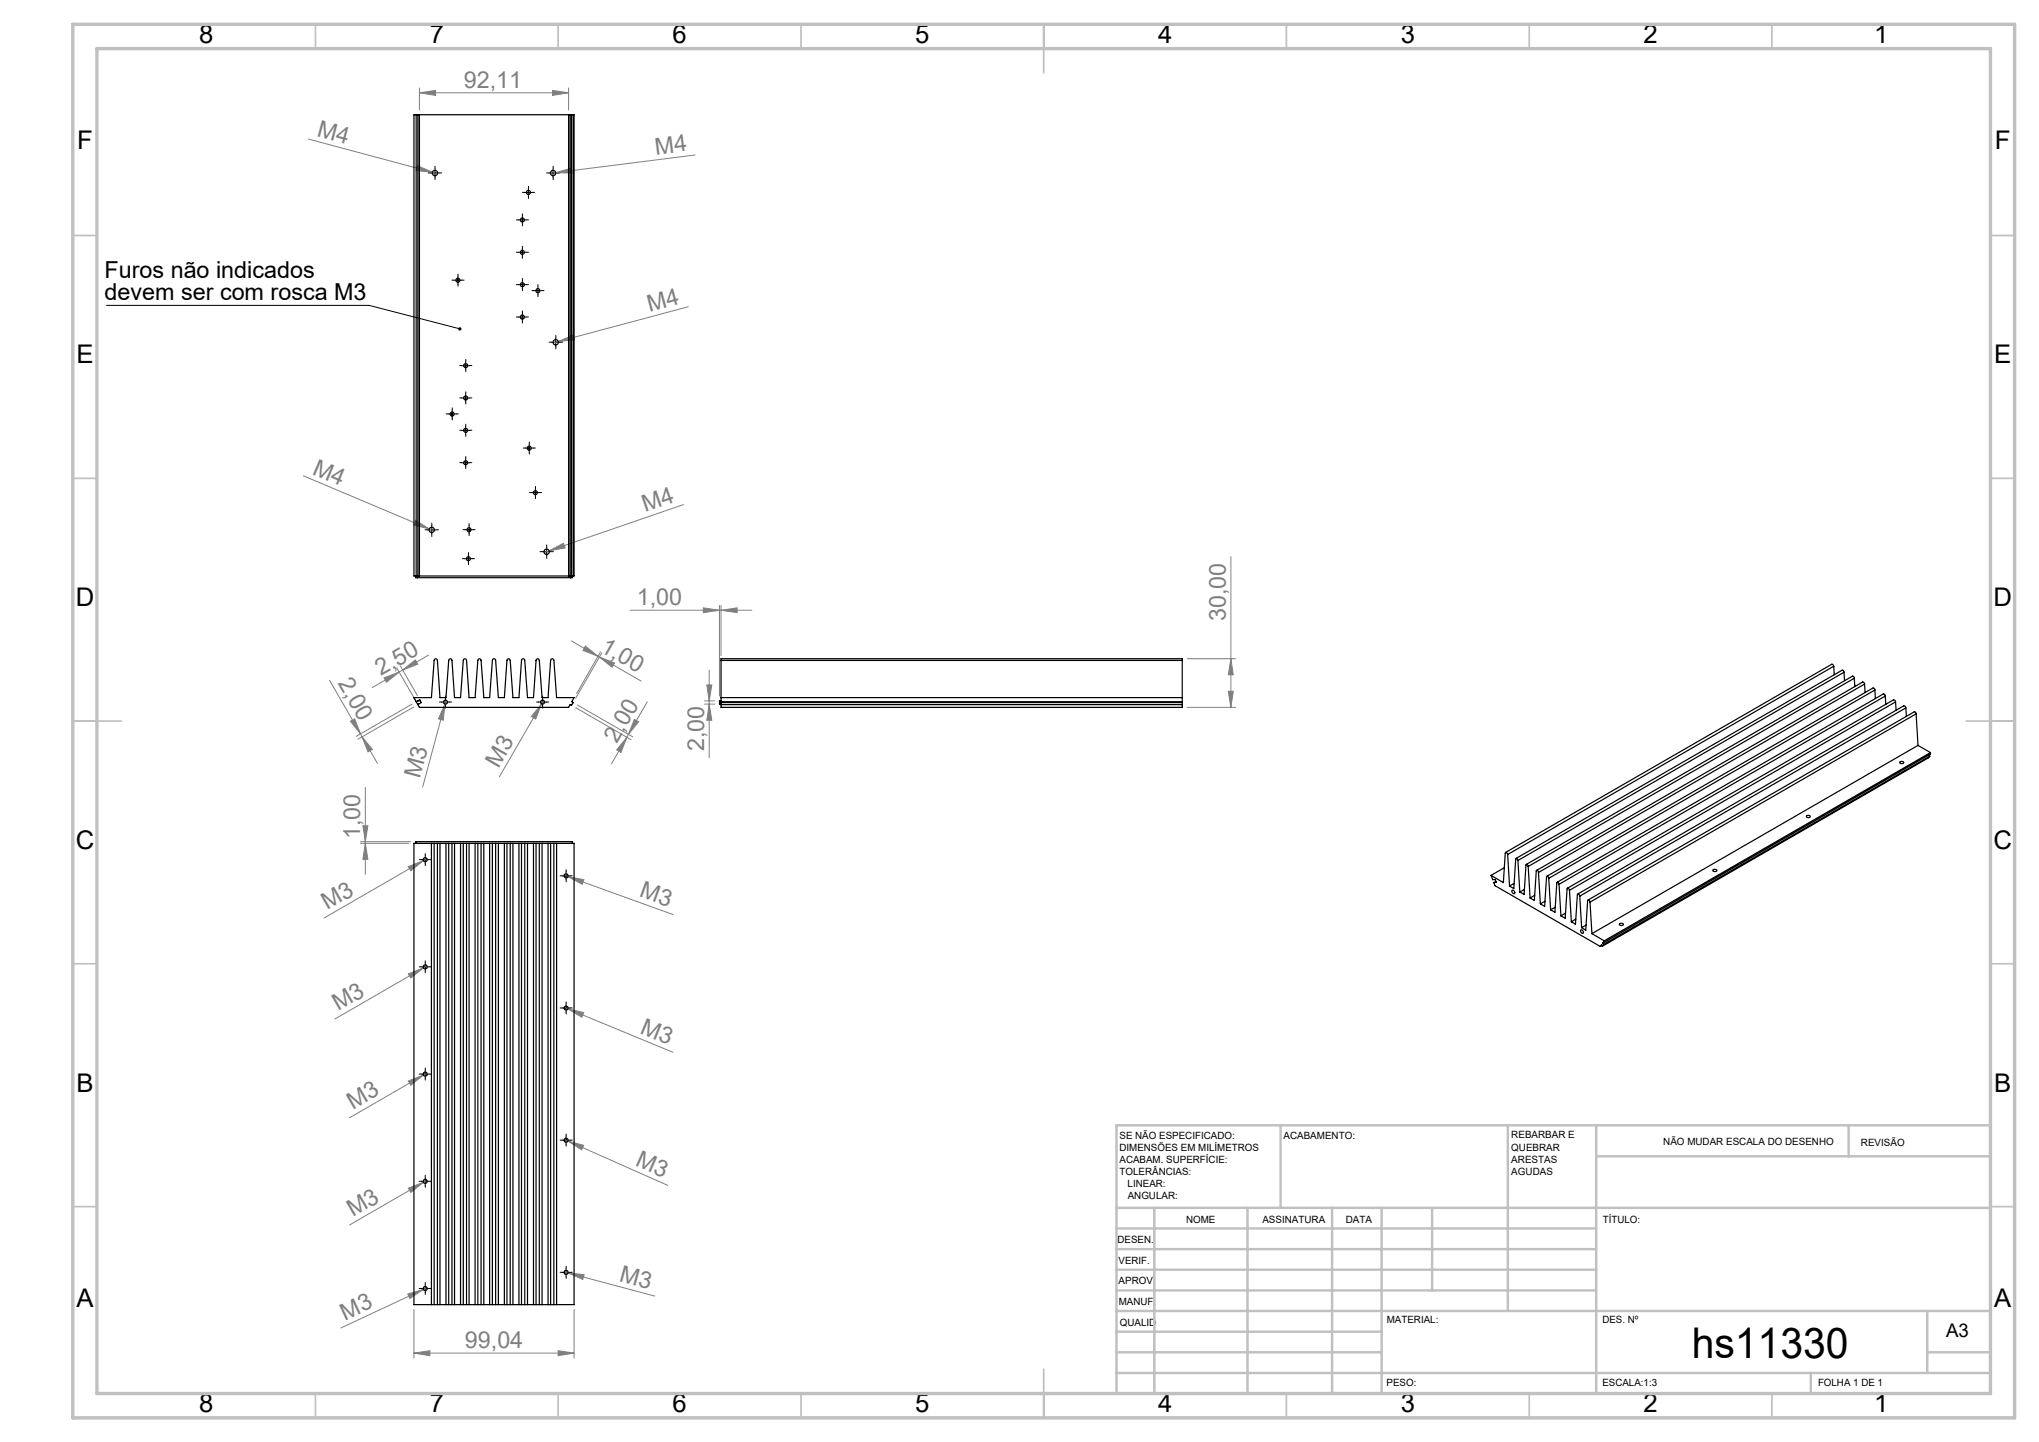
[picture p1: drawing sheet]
<svg xmlns="http://www.w3.org/2000/svg" width="420mm" height="297mm" viewBox="0 0 420 297" stroke-linecap="round" stroke-linejoin="round" font-family="sans-serif">
<g fill="none" stroke="#808080" stroke-width=".21">
<path d="M86.4 19.1l3.3-.5v1zM86.4 18.1v4.5M86.4 19.1h30.7M113.8 18.6l3.3 .5-3.3 .5zM117.1 18.1v4.5M63.5 28.6l26.6 7.2M86 34.1l3.1 1.4-3.4-.4zM114.5 35.6l3.2-1 .1 1.1zM114.5 35.6l-1.1 .1M143.2 31.9l-28.7 3.7M115 70.3l3.1-1.3 .2 1zM115 70.3l-1.1 .4"/>
<path d="M141.8 63.2l-26.8 7.1M62.5 98l25.9 10.9M85.6 107.2l2.8 1.7-3.2-.8zM88.4 108.9l1 .5M113.1 113.4l3-1.5 .3 1zM113.1 113.4l-1 .4M140.8 103.9l-27.7 9.5M253.5 114.6v31.1M79.1 139.6l3.1-1.2-2.6 2.1zM81.7 137.5l3.9 6.7M82.2 138.4l-5.5 3.2M82.4 137.1l3.6 6.2"/>
<path d="M82.9 138l2.6-2.1 .5 .9zM82.9 138l-.7 .4M88.3 134.9l-5.4 3.1M117.7 132l5.5 3.2M120.6 133.1l2.6 2.1-3.1-1.3zM123.2 135.2l.3 .1M123.5 135.3l3.1 1.3-.5 .8zM123.5 135.3l8.6 5M123.7 134.3l-4.9 8.5M124 134.5l-5.4 9.3M129.8 125.7h25.1M144.9 125.2l3.3 .5-3.3 .5z"/>
<path d="M146.1 138v18.1M148.2 124.7v18.7M148.5 125.7l3.3-.5v1zM148.5 124.7v10.3M244.5 135.7h10M253.5 135.7l.5 3.3h-1zM67.9 140.1l6.4 11.1M72.2 148.6l.9-.5 1.2 3.1zM74.3 151.2l.3 .6M74.6 151.8l2.1 2.5-.9 .6zM74.6 151.8l3.2 5.4M84.9 145l-11.5 6.7"/>
<path d="M85.2 145.6l-11.5 6.7M91.7 145l-.4 3.3-1-.2zM91.7 145l-4.6 17.1M91.9 144.2l-.2 .8M111.5 145l-1.2 3.1-.8-.5zM111.5 145l-8.6 15M112 144.2l-.5 .8M118.6 145.8l11.4 6.6M118.9 145.2l11.4 6.6M129.1 151.9l-1.2 3.1-.9-.6zM129.1 151.9l-3.2 5.4M129.4 151.3l-.3 .6"/>
<path d="M130.7 148.2l.9 .5-2.2 2.6zM133.3 144.6l-3.9 6.7M145.1 145h2.1M145.1 144.4h2.1M145.6 141.1h1l-.5 3.3zM146.1 145l.5 3.3h-1zM244.5 145.7h10M253 142.4h1l-.5 3.3zM74.3 173.7h9.9M74.3 173.4h10.3M74.8 170.1h1l-.6 3.3zM75.2 173.7l.6 3.3h-1z"/>
<path d="M75.2 162.2v17.9M84.1 178.5l3.1-1.2-2.6 2zM87.2 177.3l-20.5 11.8M87.9 176.8l-.7 .5M87.2 199.4l-18.2 10.5M87.9 198.9l-.7 .5M116.2 180.3l22.5 8.1M117 180.5l3.3 .7-.4 .9zM84.1 200.6l3.1-1.2-2.6 2zM116.2 207.5l.8 .3M117 207.8l3.2 .8-.4 .9zM117 207.8l21.6 8.9"/>
<path d="M84.1 222.6l3.1-1.2-2.6 2.1zM87.2 221.4l-15.2 8.8M87.9 221l-.7 .4M116.2 234.7l.8 .3M117 235l3.2 .9-.4 .9zM117 235l20.5 9.2M84.1 244.7l3.1-1.2-2.6 2.1zM87.2 243.5l-15.2 8.8M87.9 243.1l-.7 .4M84 266.5l3.2-.9-2.8 1.8zM85.3 278.7l3.2-.5v1zM85.3 269.7v10"/>
<path d="M85.3 278.7h33M87.2 265.6l-17 7.9M87.9 265.2l-.7 .4M115 278.2l3.3 .5-3.3 .5zM116.2 262l.8 .2M117 262.2l3.3 .3-.2 1zM117 262.2l17.9 4.7M118.3 269.7v10"/>
</g>
<g fill="none" stroke="#000" stroke-width=".21" stroke-dasharray="15.2 1.3 1.3 1.3">
<path d="M88.8 35.6h-.6M89.6 34.8v-.6M89.6 36.5v.5M90.4 35.6h.6M108 39.6h-.4M108.9 38.8v-.4M109.7 39.6h.4M113.1 35.6h-.5M113.9 34.8v-.6M113.9 36.5v.5M114.8 35.6h.5M93.5 57.7h-.4"/>
<path d="M94.3 56.9v-.5M94.3 58.5v.4M95.2 57.7h.4M106.8 58.6h-.4M106.8 52h-.4M106.8 45.3h-.4M107.6 57.8v-.4M107.6 59.5v.4M107.6 51.1v-.4M107.6 52.8v.4M107.6 44.5v-.5M107.6 46.1v.4"/>
<path d="M108.4 58.6h.5M108.4 52h.5M108.4 45.3h.5M108.9 40.5v.4M110 59.9h-.4M110.8 59v-.4M111.6 59.9h.5M95.1 75.3h-.4M95.9 74.5v-.5M95.9 76.1v.4M96.8 75.3h.4M106.8 65.3h-.4"/>
<path d="M107.6 64.5v-.5M107.6 66.1v.4M108.4 65.3h.5M110.8 60.7v.4M113.7 70.5h-.6M114.5 69.6v-.5M114.5 71.3v.6M115.3 70.5h.6M92.3 85.3h-.4M93.2 84.4v-.4M93.2 86.1v.4M94 85.3h.4"/>
<path d="M95.1 95.3h-.4M95.1 88.6h-.4M95.1 82h-.4M95.9 94.5v-.5M95.9 96.1v.4M95.9 87.8v-.4M95.9 89.5v.4M95.9 81.1v-.4M95.9 82.8v.4M96.8 95.3h.4M96.8 88.6h.4M96.8 82h.4"/>
<path d="M108.2 92.3h-.4M109 91.4v-.4M109 93.1v.4M109.9 92.3h.4M88.1 109.1h-.5M88.9 108.3v-.6M88.9 110v.5M89.8 109.1h.5M95.7 115.1h-.5M95.8 109.1h-.4M96.5 114.2v-.4M96.5 115.9v.4"/>
<path d="M96.6 108.3v-.5M96.6 109.9v.4M97.3 115.1h.4M97.5 109.1h.4M109.5 101.5h-.4M110.3 100.6v-.4M110.3 102.3v.4M111.1 101.5h.5M111.8 113.6h-.6M112.6 112.8v-.6M112.6 114.5v.5M113.4 113.6h.6"/>
<path d="M90.9 144.6h-.4M91.8 143.8v-.5M91.8 145.4v.4M92.6 144.6h.4M110.9 144.6h-.4M111.8 143.8v-.5M111.8 145.4v.4M112.6 144.6h.4M86.8 177h-.5M87.6 176.2v-.4M87.6 177.9v.4M88.4 177h.4"/>
<path d="M116.6 179.5v-.4M86.8 199.1h-.5M87.6 198.3v-.4M87.6 200v.4M88.4 199.1h.4M115.8 180.4h-.4M116.6 181.2v.4M117.5 180.4h.4M115.8 207.6h-.4M116.6 206.8v-.4M116.6 208.4v.5M117.5 207.6h.4"/>
<path d="M86.8 221.2h-.5M87.6 220.4v-.4M87.6 222v.5M88.4 221.2h.4M115.8 234.8h-.4M116.6 234v-.4M116.6 235.7v.4M117.5 234.8h.4M86.8 243.3h-.5M87.6 242.5v-.5M87.6 244.1v.4M88.4 243.3h.4"/>
<path d="M86.8 265.4h-.5M87.6 264.5v-.4M87.6 266.2v.4M88.4 265.4h.4M115.8 262h-.4M116.6 261.2v-.4M116.6 262.9v.4M117.5 262h.4"/>
</g>
<g fill="none" stroke="#000" stroke-width=".21">
<path d="M88.8 35.6h1.6M89.6 34.8v1.7M108 39.6h1.7M108.8 38.8v1.7M113.1 35.6h1.7M113.9 34.8v1.7M93.5 57.7h1.6M94.3 56.9v1.7M106.8 58.6h1.6M106.8 52h1.6M106.8 45.3h1.6M107.6 44.5v1.6"/>
<path d="M107.6 51.1v1.7M107.6 57.8v1.7M110 59.9h1.6M110.8 59.1v1.6M21.9 62.9h54.1l18.7 4.8M95.1 75.3h1.7M95.9 74.5v1.6M106.8 65.3h1.6M107.6 64.5v1.6M113.6 70.5h1.7M114.5 69.7v1.6M92.3 85.3h1.7"/>
<path d="M93.1 84.5v1.6M95.1 95.3h1.7M95.1 88.6h1.7M95.1 82h1.7M95.9 81.1v1.7M95.9 87.8v1.7M95.9 94.5v1.6M108.2 92.3h1.7M109 91.5v1.6M88.1 109.1h1.6M88.9 108.3v1.7M95.6 115.1h1.7"/>
<path d="M95.8 109.1h1.6M96.5 114.2v1.7M96.6 108.3v1.7M109.5 101.5h1.6M110.3 100.6v1.7M111.8 113.6h1.6M112.6 112.8v1.7M90.9 144.6h1.7M91.8 143.8v1.6M110.9 144.6h1.7M111.8 143.8v1.6M86.7 177.1h1.7"/>
<path d="M87.6 176.2v1.7M116.6 179.6v1.6M86.7 199.1h1.7M87.6 198.3v1.7M115.8 180.4h1.6M115.8 207.6h1.6M116.6 206.8v1.7M86.7 221.2h1.7M87.6 220.4v1.7M115.8 234.8h1.6M116.6 234v1.7M86.7 243.3h1.7"/>
<path d="M87.6 242.5v1.7M86.7 265.4h1.7M87.6 264.6v1.6M115.8 262.1h1.6M116.6 261.2v1.7"/>
</g>
<g fill="none" stroke="#c0c0c0" stroke-width=".35">
<path d="M65 5v5M115 5v5M165 5v5M215 5v10M265 5v5M315 5v5M365 5v5M15 48.5h5M410 48.5h5M15 98.5h5M410 98.5h5M15 148.5h10"/>
<path d="M405 148.5h10M15 198.5h5M410 198.5h5M15 248.5h5M410 248.5h5M65 287v5M115 287v5M165 287v5M215 282v10M265 287v5M315 287v5M365 287v5"/>
</g>
<g fill="none" stroke="#c0c0c0" stroke-width=".5">
<path d="M263.8 231.8v17M310.6 231.8v38.2M328.8 231.8v55.2M328.8 238.2h81.2M380.8 231.8v6.4M410 231.8h-180v55.2M230 248.8h180M230 257.3h98.8M230 253h98.8M237.8 248.8v38.2M257 248.8v38.2M274.4 248.8v38.2"/>
<path d="M284.6 248.8v38.2M295 248.8v17M230 265.8h98.8M230 261.5h98.8M230 278.5h54.6M230 274.3h54.6M230 270h180M397 278.5h13M397 270v12.8M230 282.8h180M373 282.8v4.2"/>
</g>
<path d="M15 5h400v287h-400zM20 10h390v277h-390z" fill="none" stroke="#c0c0c0" stroke-width=".7"/>
<path d="M94.4 67.6a.33 .33 0 0 1 .5-.2 .33 .33 0 0 1 .1 .4l-.3-.1 .3 .1a.34 .34 0 0 1-.4 .2 .34 .34 0 0 1-.2-.4z" fill="#000"/>
<g fill="#808080">
<path d="M85.6 107.2l2.8 1.7-3.2-.8z"/>
<path d="M86 34.1l3.1 1.4-3.4-.4z"/>
<path d="M114.5 35.6l3.2-1 .1 1.1z"/>
<path d="M115 70.3l3.1-1.3 .2 1z"/>
<path d="M113.1 113.4l3-1.5 .3 1z"/>
<path d="M84 266.5l3.2-.9-2.8 1.8z"/>
<path d="M84.1 222.6l3.1-1.2-2.6 2.1z"/>
<path d="M84.1 244.7l3.1-1.2-2.6 2.1z"/>
<path d="M111.5 145l-1.2 3.1-.8-.5z"/>
<path d="M91.7 145l-.4 3.3-1-.2z"/>
<path d="M117 235l3.2 .9-.4 .9z"/>
<path d="M117 207.8l3.2 .8-.4 .9z"/>
<path d="M117 180.5l3.3 .7-.4 .9z"/>
<path d="M117 262.2l3.3 .3-.2 1z"/>
<path d="M74.6 151.8l2.1 2.5-.9 .6zM72.2 148.6l.9-.5 1.2 3.1z"/>
<path d="M123.5 135.3l3.1 1.3-.5 .8zM120.6 133.1l2.6 2.1-3.1-1.3z"/>
<path d="M115 278.2l3.3 .5-3.3 .5zM85.3 278.7l3.2-.5v1z"/>
<path d="M144.9 125.2l3.3 .5-3.3 .5zM148.5 125.7l3.3-.5v1z"/>
<path d="M79.1 139.6l3.1-1.2-2.6 2.1zM82.9 138l2.6-2.1 .5 .9z"/>
<path d="M84.1 178.5l.5 .8 2.6-2zM84.1 200.6l.5 .8 2.6-2z"/>
<path d="M130.7 148.2l.9 .5-2.2 2.6zM129.1 151.9l-1.2 3.1-.9-.6z"/>
<path d="M75.2 173.7l.6 3.3h-1zM74.8 170.1h1l-.6 3.3zM146.1 145l.5 3.3h-1zM145.6 141.1h1l-.5 3.3z"/>
<path d="M253.5 135.7l.5 3.3h-1zM253 142.4h1l-.5 3.3z"/>
<path d="M86.4 19.1l3.3-.5v1zM113.8 18.6l3.3 .5-3.3 .5z"/>
</g>
<g fill="none" stroke="#000" stroke-width=".25">
<path d="M85.7 23.6v95h32.6v-95h-33v95h.4v.4h32.2v-.4M86.1 23.6v95M86.4 23.6v95M117.1 23.6v95M117.4 23.6v95M117.7 23.6v95M118.1 23.6v95M86 118.6v.4M117.5 118.6v.4M89.5 135.8l.4-.1 .2 .3 .5 7.7h1.3l.5-7.7a.34 .34 0 0 1 .4-.3 .34 .34 0 0 1 .3 .3l.5 7.7h1.3l.5-7.7a.34 .34 0 0 1 .4-.3 .34 .34 0 0 1 .3 .3l.5 7.7h1.3l.5-7.7a.34 .34 0 0 1 .4-.3 .34 .34 0 0 1 .3 .3l.6 7.7h1.2l.5-7.7a.34 .34 0 0 1 .4-.3 .34 .34 0 0 1 .3 .3l.6 7.7h1.2l.5-7.7a.34 .34 0 0 1 .4-.3 .34 .34 0 0 1 .3 .3l.6 7.7h1.2l.5-7.7a.34 .34 0 0 1 .4-.3 .34 .34 0 0 1 .3 .3l.6 7.7h1.2l.5-7.7a.34 .34 0 0 1 .4-.3 .34 .34 0 0 1 .3 .3l.6 7.7h1.2l.5-7.7a.34 .34 0 0 1 .4-.3 .34 .34 0 0 1 .3 .3l.6 7.7h3.6l-.5 .8 .3 .2-.4 .6-.3-.2-.3 .6h-30.7l-.3-.6 .7-.4-.3-.6-.8 .4-.4-.8h3.6zM148.5 136v-.3h95v.3M148.5 136v8.4h-.3v.6h.3"/>
<path d="M148.5 136h95M243.5 136v9.7h-95v-1.2h95M377.7 137.2l-.1-.3-.3-.1-67.2 38.8M377.7 137.2l-67.1 38.8M377.7 137.2l.1 1.8M379.8 138.5l-.1-.4-.3-.1-67.1 38.8M379.8 138.5l-67.1 38.7M379.8 138.5l.1 1.7M382 139.7l-.2-.4h-.2l-67.2 38.7M382 139.7l-67.2 38.8M382 139.7l.1 1.7M85.7 144.5l.3 .5h.2"/>
<path d="M86 144.4h.6M148.5 143.7h95M148.5 145.1h95M148.5 144.7h95M384.1 140.9l-.2-.3-.2-.1-67.2 38.8M384.1 140.9l-67.2 38.8M384.1 140.9l.1 1.7M386.2 142.1v-.2l-.4-.2-67.2 38.8M386.2 142.1l-67.2 38.8M386.2 142.1l.1 1.8M388.3 143.4l-.1-.4-.3-.1-67.2 38.8M388.3 143.4l-67.2 38.7"/>
<path d="M388.3 143.4l.1 1.7M390.5 144.6l-.2-.4-.3-.1-67.1 38.8M390.5 144.6l-67.2 38.8M390.5 144.6l.1 1.7M391.3 156.9a.44 .44 0 0 1 .5-.1 .44 .44 0 0 1 .3 .4 .45 .45 0 0 1-.4 .1 .45 .45 0 0 1-.4-.4zM392.6 145.8l-.2-.3-.3-.1-67.1 38.7M392.6 145.8l-67.2 38.8M392.6 145.8l.1 1.7M394.7 147l-.2-.3-.2-.1-67.2 38.8M394.7 147l-67.2 38.8M394.7 147l.4 6.5M395.1 153.5l-67.2 38.8"/>
<path d="M395.1 153.5l2.6 1.5M397.5 155.7l-.2-.2-67.2 38.8M397.5 155.7l-67.2 38.8M397.5 155.7l-.2 .4-67.2 38.8M397.5 155.2l.1 .1M397.6 155.3l-.2 .3M397.7 155l-67.3 38.8M397.7 155l-.3 .4 .2-.1M85.7 173.7v-.3h32.2v.3M88.9 173.7v95M89.4 173.7h.7M89.4 173.7v95"/>
<path d="M89.4 173.7h-4.1v95h4.1M90.1 173.7v95M90.1 173.7h2.3M90.6 173.7v95M91.9 173.7v95M92.4 173.7h.7M92.4 173.7v95M93.1 173.7v95M93.1 173.7h2.3M93.6 173.7v95M94.9 173.7v95M95.4 173.7h.7"/>
<path d="M95.4 173.7v95M96.1 173.7v95M96.1 173.7h2.3M96.6 173.7v95M97.9 173.7v95M98.4 173.7h.7M98.4 173.7v95M99.1 173.7v95M99.1 173.7h2.3M99.7 173.7v95M100.9 173.7v95M101.4 173.7h.7"/>
<path d="M101.4 173.7v95M102.1 173.7v95M102.1 173.7h2.3M102.7 173.7v95M103.9 173.7v95M104.4 173.7h.7M104.4 173.7v95M105.1 173.7v95M105.1 173.7h2.3M105.7 173.7v95M106.9 173.7v95M107.4 173.7h.7"/>
<path d="M107.4 173.7v95M108.1 173.7v95M108.1 173.7h2.3M108.7 173.7v95M109.9 173.7v95M110.4 173.7h.7M110.4 173.7v95M111.1 173.7v95M111.1 173.7h2.3M111.7 173.7v95M112.9 173.7v95M113.4 173.7h.7"/>
<path d="M113.4 173.7v95M114.1 173.7v95M114.1 173.7h4.2v95h-4.2M114.7 173.7v95M309.9 178.7l-2.8 1.6M310.6 176a.28 .28 0 0 0-.2-.4 .28 .28 0 0 0-.3 .2l-.4 6-2.6-1.5M310.6 176l.3 6.5M312.7 177.2a.27 .27 0 0 0-.1-.3 .27 .27 0 0 0-.4 0l-.4 6.1-.9-.5M312.7 177.2l.4 6.5M314.8 178.5l-.2-.4-.1-.1-.2 .1-.4 6.1-.8-.5M314.8 178.5l.4 6.5M316.9 179.7l-.2-.4h-.3l-.3 6.2-.9-.5"/>
<path d="M316.9 179.7l.4 6.5M352.9 179.1l.7 .1a.39 .39 0 0 1-.4 .3 .39 .39 0 0 1-.4-.3zM372.1 168.1a.37 .37 0 0 1 .5-.2 .37 .37 0 0 1 .2 .4h-.6zM307.1 180.3l.4 .9 .5-.1 .2 .6-.5 .1M307.7 181.8l.2 .6 21.7 12.5M308.1 181.5l-.4 .3M311.5 183.3a.42 .42 0 0 1 .4 .3 .42 .42 0 0 1-.1 .5l-.4-.4zM311.9 182l-1 .5M314 183.2l-.9 .5M316.1 184.4l-.9 .6M318.2 185.6l-.9 .6M319 180.9l-.2-.4h-.2l-.4 6.2-.9-.5"/>
<path d="M319 180.9l.4 6.5M320.4 186.9l-1 .5M321.1 182.1l-.2-.4h-.2l-.4 6.2-.9-.5M321.1 182.1l.4 6.5M322.5 188.1l-1 .5M323.3 183.4l-.3-.5-.2 .1-.4 6.1-.9-.5M323.3 183.4l.4 6.5M324.6 189.3l-.9 .6M325.4 184.6a.28 .28 0 0 0-.1-.4 .28 .28 0 0 0-.4 .1l-.4 6.1-.8-.5M325.4 184.6l.4 6.5M325.6 191.6a.39 .39 0 0 1 .5 .2 .39 .39 0 0 1-.1 .5l-.4-.3zM326.7 190.5l-.9 .6"/>
<path d="M327.5 185.8a.29 .29 0 0 0-.1-.3 .29 .29 0 0 0-.4 0l-.4 6.1-.8-.5M327.5 185.8l.4 6.5M327.9 192.3l2.5 1.5M330 194.7l-.4 .2M330.1 194.9l-.2-.3-.3 .3M330.1 194.3l.2 .2M330.3 194.5l-.2 .4M330.4 193.8l-.3 .5M333.6 190.3a.44 .44 0 0 1 .4-.2 .44 .44 0 0 1 .4 .4 .45 .45 0 0 1-.5 .1 .45 .45 0 0 1-.3-.3zM89.4 268.7h.7M90.1 268.7h2.3M92.4 268.7h.7"/>
<path d="M93.1 268.7h2.3M95.4 268.7h.7M96.1 268.7h2.3M98.4 268.7h.7M99.1 268.7h2.3M101.4 268.7h.7M102.1 268.7h2.3M104.4 268.7h.7M105.1 268.7h2.3M107.4 268.7h.7M108.1 268.7h2.3M110.4 268.7h.7"/>
<path d="M111.1 268.7h2.3M113.4 268.7h.7"/>
<circle cx="89.6" cy="35.6" r=".56"/>
<circle cx="108.8" cy="39.6" r=".41"/>
<circle cx="113.9" cy="35.6" r=".55"/>
<circle cx="94.3" cy="57.7" r=".42"/>
<circle cx="107.6" cy="52" r=".41"/>
<circle cx="107.6" cy="58.6" r=".41"/>
<circle cx="107.6" cy="45.3" r=".41"/>
<circle cx="110.8" cy="59.9" r=".41"/>
<circle cx="95.9" cy="75.3" r=".42"/>
<circle cx="107.6" cy="65.3" r=".41"/>
<circle cx="114.5" cy="70.5" r=".56"/>
<circle cx="93.1" cy="85.3" r=".41"/>
<circle cx="95.9" cy="88.6" r=".41"/>
<circle cx="95.9" cy="82" r=".41"/>
<circle cx="95.9" cy="95.3" r=".41"/>
<circle cx="109" cy="92.3" r=".41"/>
<circle cx="88.9" cy="109.1" r=".55"/>
<circle cx="96.5" cy="115.1" r=".41"/>
<circle cx="96.6" cy="109.1" r=".42"/>
<circle cx="110.3" cy="101.5" r=".41"/>
<circle cx="112.6" cy="113.6" r=".56"/>
<circle cx="91.8" cy="144.6" r=".42"/>
<circle cx="111.8" cy="144.6" r=".42"/>
<circle cx="87.6" cy="177.1" r=".41"/>
<circle cx="87.6" cy="199.1" r=".41"/>
<circle cx="116.6" cy="180.4" r=".42"/>
<circle cx="116.6" cy="207.6" r=".41"/>
<circle cx="87.6" cy="221.2" r=".41"/>
<circle cx="116.6" cy="234.8" r=".41"/>
<circle cx="87.6" cy="243.3" r=".41"/>
<circle cx="87.6" cy="265.4" r=".41"/>
<circle cx="116.6" cy="262.1" r=".42"/>
</g>
<text font-size="8.7" x="348.5" y="279.7">hs11330</text>
<g font-size="5.3">
<text x="41" y="8.9">8</text>
<text x="88.5" y="8.9">7</text>
<text x="138.5" y="8.9">6</text>
<text x="188.5" y="8.9">5</text>
<text x="238.5" y="8.9">4</text>
<text x="288.5" y="8.9">3</text>
<text x="338.5" y="8.9">2</text>
<text x="386" y="8.9">1</text>
<text x="15.9" y="30.6">F</text>
<text x="410.9" y="30.6">F</text>
<text x="15.7" y="74.9">E</text>
<text x="410.7" y="74.9">E</text>
<text x="15.6" y="124.9">D</text>
<text x="410.6" y="124.9">D</text>
<text x="15.6" y="174.9">C</text>
<text x="410.6" y="174.9">C</text>
<text x="15.7" y="224.9">B</text>
<text x="410.7" y="224.9">B</text>
<text x="15.7" y="269.1">A</text>
<text x="410.7" y="269.1">A</text>
<text x="41" y="290.9">8</text>
<text x="88.5" y="290.9">7</text>
<text x="138.5" y="290.9">6</text>
<text x="188.5" y="290.9">5</text>
<text x="238.5" y="290.9">4</text>
<text x="288.5" y="290.9">3</text>
<text x="338.5" y="290.9">2</text>
<text x="386" y="290.9">1</text>
</g>
<g font-size="4.8" fill="#808080">
<text x="95.5" y="18">92,11</text>
<text x="65.1" y="28" transform="rotate(15 65.1 28)">M4</text>
<text x="135.1" y="31.9" transform="rotate(-7 135.1 31.9)">M4</text>
<text x="133.8" y="64.2" transform="rotate(-15 133.8 64.2)">M4</text>
<text x="64.1" y="97.5" transform="rotate(23 64.1 97.5)">M4</text>
<text x="132.9" y="105.5" transform="rotate(-19 132.9 105.5)">M4</text>
<text x="131.2" y="124.6">1,00</text>
<text x="252.5" y="128" transform="rotate(-90 252.5 128)">30,00</text>
<text x="123.4" y="134" transform="rotate(30 123.4 134)">1,00</text>
<text x="69.5" y="140.7" transform="rotate(60 69.5 140.7)">2,00</text>
<text x="78.5" y="139.3" transform="rotate(-30 78.5 139.3)">2,50</text>
<text x="127.1" y="153.3" transform="rotate(-60 127.1 153.3)">2,00</text>
<text x="145" y="154.7" transform="rotate(-90 145 154.7)">2,00</text>
<text x="86.4" y="160.5" transform="rotate(-75 86.4 160.5)">M3</text>
<text x="102.7" y="158.3" transform="rotate(-60 102.7 158.3)">M3</text>
<text x="74.2" y="172.8" transform="rotate(-90 74.2 172.8)">1,00</text>
<text x="131.5" y="184.6" transform="rotate(20 131.5 184.6)">M3</text>
<text x="67.4" y="187.5" transform="rotate(-30 67.4 187.5)">M3</text>
<text x="69.6" y="208.3" transform="rotate(-30 69.6 208.3)">M3</text>
<text x="131.6" y="212.7" transform="rotate(22 131.6 212.7)">M3</text>
<text x="72.7" y="228.7" transform="rotate(-30 72.7 228.7)">M3</text>
<text x="130.7" y="239.9" transform="rotate(24 130.7 239.9)">M3</text>
<text x="72.7" y="250.7" transform="rotate(-30 72.7 250.7)">M3</text>
<text x="127.4" y="263.9" transform="rotate(15 127.4 263.9)">M3</text>
<text x="71" y="272" transform="rotate(-25 71 272)">M3</text>
<text x="95.8" y="277.6">99,04</text>
</g>
<g font-size="4.8">
<text x="21.5" y="57.2">Furos não indicados</text>
<text x="21.5" y="61.7">devem ser com rosca M3</text>
</g>
<text font-size="3.9" x="400.9" y="275.5">A3</text>
<g font-size="2.1">
<text x="230.6" y="234.6">SE NÃO ESPECIFICADO:</text>
<text x="230.6" y="237">DIMENSÕES EM MILÍMETROS</text>
<text x="230.6" y="239.5">ACABAM. SUPERFÍCIE:</text>
<text x="264.4" y="234.5">ACABAMENTO:</text>
<text x="311.3" y="234.5">REBARBAR E</text>
<text x="311.3" y="237">QUEBRAR</text>
<text x="311.3" y="239.5">ARESTAS</text>
<text x="342.6" y="235.9">NÃO MUDAR ESCALA DO DESENHO</text>
<text x="383.3" y="236.1">REVISÃO</text>
<text x="230.6" y="242">TOLERÂNCIAS:</text>
<text x="232.3" y="244.5">LINEAR:</text>
<text x="311.3" y="242">AGUDAS</text>
<text x="232.3" y="247">ANGULAR:</text>
<text x="244.3" y="252">NOME</text>
<text x="260" y="251.9">ASSINATURA</text>
<text x="277.2" y="251.9">DATA</text>
<text x="330.2" y="251.9">TÍTULO:</text>
<text x="230.2" y="256">DESEN.</text>
<text x="230.4" y="260.3">VERIF.</text>
<text x="230.4" y="264.4">APROV.</text>
<text x="230.5" y="268.7">MANUF.</text>
<text x="230.7" y="273.1">QUALID</text>
<text x="285.6" y="272.5">MATERIAL:</text>
<text x="330.1" y="272.5">DES. Nº</text>
<text x="285.6" y="285.5">PESO:</text>
<text x="330.1" y="285.6">ESCALA:1:3</text>
<text x="374.5" y="285.6">FOLHA 1 DE 1</text>
</g>
</svg>
